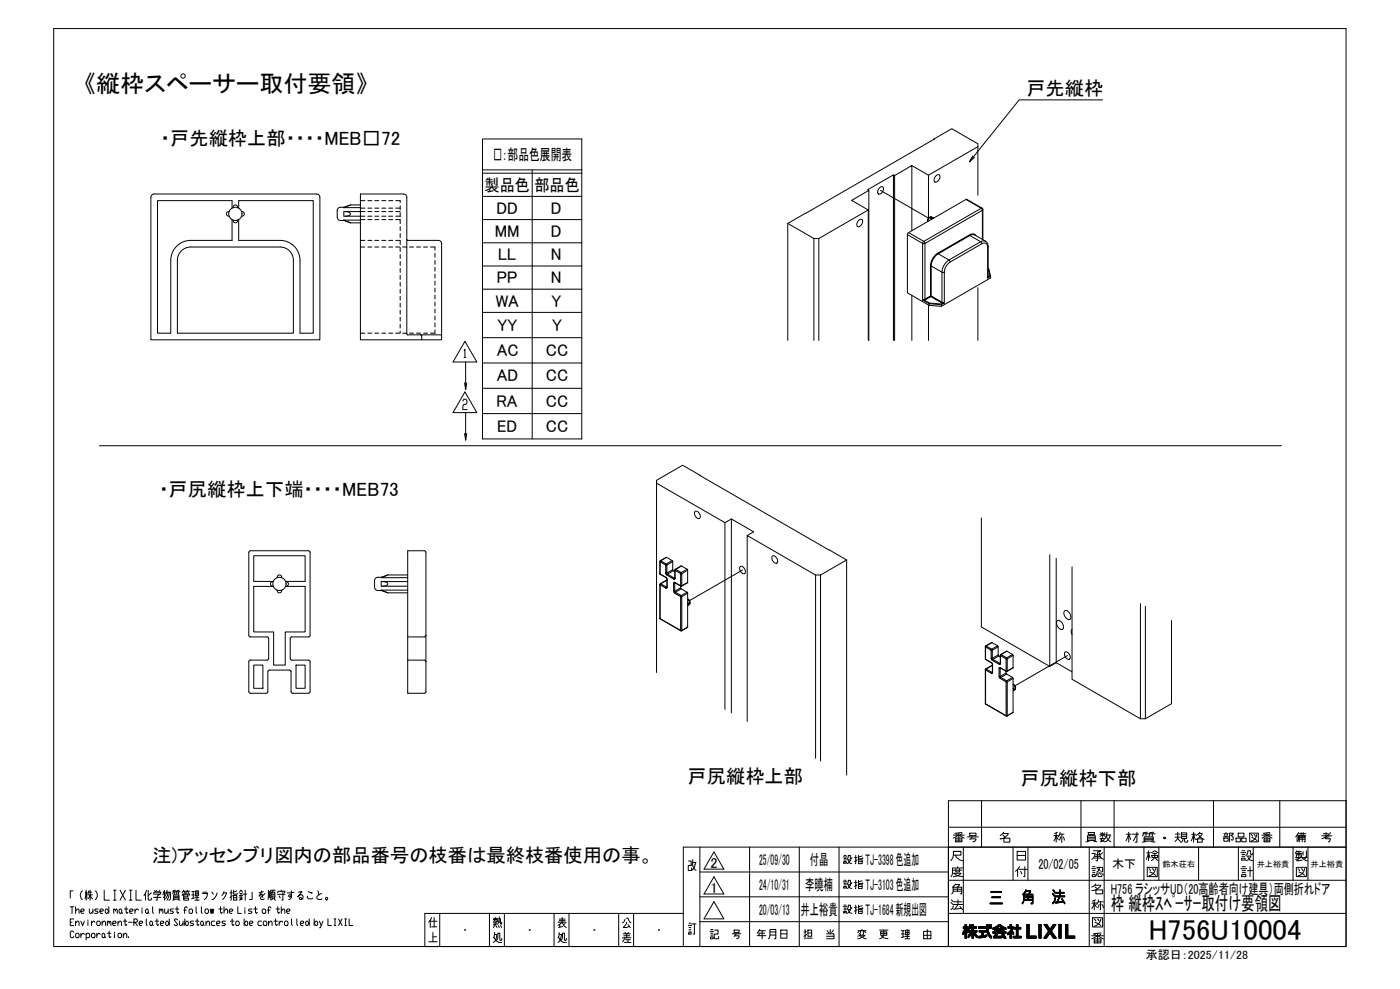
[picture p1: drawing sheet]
<svg xmlns="http://www.w3.org/2000/svg" width="841mm" height="594mm" viewBox="0 0 841 594" stroke-linecap="round" stroke-linejoin="round" font-family="sans-serif">
<!-- layer: TOS_WA -->
<g fill="none" stroke="#000" stroke-width=".6">
<path d="M32 17h777v552h-777zM349 83v181M350 83h-60v181h60M290 102h60M290 104h60M290 118h60M320 102v162M290 132h60M290 146h60M290 160h60M290 174h60M290 188h60"/>
<path d="M290 203h60M290 218h60M290 233h60M290 248h60M570 497h239M590 481v28M649 481v28M669 481v28M729 481v28M769 481v28M809 481h-239v88v-60h239h-399v60M809 481h.1"/>
<path d="M809 481v88h-554v-20h155M414 517h1v3h-2l1 3h1v-2M416 519a5 5 0 0 0 2 4M416 518h2M416 516l-1 4M418 518l-1 3-2 2M420 509v60M429 512l6 10h-12zM450 509v60M480 509v60M504 509v60M579 509v40"/>
<path d="M609 509v20M611 511h5v6h-5zM611 514h5M618 509v20M654 509v60M663 509v60M687 509v20M696 509v20M720 509v20M744 509v20M753 509v20M777 509v20"/>
<path d="M786 509v20M44 535h-2v5M50 535a3 3 0 0 0 0 5M51 536h1M52 535v6M52 539v-3l-1 4M53 540l1-2 2 2M53 538h3M53 536h2M53 535v2M54 535v6M57 535a3 3 0 0 1 0 5"/>
<path d="M63 535v6h3M68 535h2M69 535v6M72 535l3 6M75 535l-3 6M78 535h1M79 535v6M82 535v6h3M87 536v5M88 535l-2 3M89 535v5l2 1v-1M91 536l-2 2"/>
<path d="M92 537l1-1h4l-1 1M92 539h5M93 537h3l-2 1v3M93 535l1 1M94 535v1M96 535l-1 1M98 536h2M98 536v2M99 535v6M99 538l-1 1M100 536h2v4l-1 1M100 535v3"/>
<path d="M101 536l-1 4M102 536l-2 5M104 536h2M104 538h4v2h-4zM104 538h4M104 539h4M105 536v1M105 535h-1v2M106 536h2M107 536v1M108 535h-2v2M109 538l1-1h4v1"/>
<path d="M110 535h2M110 538h3v1h-3zM110 540h3v1h-3zM110 535l-1 1M110 539v1M111 535v1M112 536v1M112 535h2M113 535l-1 1M113 535v1M115 538h2M115 536h2"/>
<path d="M116 536v4M117 539l-2 1M117 539h2M117 535h2v3h-2zM117 537h2M118 535v6M122 537h3l-1 2-1 1M122 536h2M127 536l1 1M130 536l-1 4h-2M133 538l1-2h2l-1 3-1 1M135 536h-1"/>
<path d="M138 536h2M139 535v6M140 538l-2 1M140 535v2h2l1-1M140 538h2v3h-2zM140 539h2M142 535l-2 1M144 536l1-1 1 1M144 538h2M144 539v1M144 537h1M145 537v3"/>
<path d="M145 539v1M146 540l-2 1M146 537h2M147 535v6M151 536v4h-1M157 535l-1 3 2-1v2M158 536h-2M159 537l-2 2v1h2M161 535v5M162 535v4M163 535v5M163 535h2"/>
<path d="M163 536h2v4h-2zM163 538h2M163 537h2M164 540l-1 1M164 535v1M165 540v1M167 536v-1h4v1M167 537h4M168 538v1M169 535h.1M170 536v5h-1M175 535v3h-2h1h1v1l-2 1"/>
<path d="M177 536h-5M179 536h2l-2 3 1-1h1l1 2h-1h-1l1-1v1M185 538v1l1 1h2M185 536h2v1M191 535l1 3M193 537a3 3 0 0 0-3 3h1h3M420 524h150M420 539h150M429 527l6 10h-12zM570 529h239M42 545h2M42 554h1"/>
<path d="M43 545v4M44 552h-2v4h2M44 560v-1h-1l-1 1v3h1h1M45 547l2-1 1 3M45 555l2-2 1 3M45 545v4M45 553v3M49 547h1h1l-1-1h-1v1v2h1M49 553l1 3 1-3M53 553h.1M53 554v2M54 546v3l2-2"/>
<path d="M55 553v3M56 546v3M57 554l-1-1-1 2M59 553h1v1v2h-1l-1-1zM59 546h-2v1l2 1-1 1h-1M60 547h2v-1h-1l-1 1 1 2h1M61 555l2-2v3M61 553v3M64 546l1 1-1 2-1-1zM65 554v-1l1 2M65 553v3M65 545v4"/>
<path d="M66 554v-1l1 1v2M66 559v4h1M68 555h1l1-1-1-1h-1v1v1v1h1M68 541h2M68 547l1-1v1M68 546v3M69 560v1M69 547l1-1v1v2M71 555l1-2 1 3M71 553v3M72 546l1 1v2l-1-1zM73 548l1 1"/>
<path d="M74 553h2M75 546h2M75 552v3l1 1v-1M76 545v3v1l1-1M77 554h2M78 541h1M78 547h1h1l-1-1h-1v1v1v1h1M80 554h2l1-1-1-1h-2v4M81 554l2 2M81 546v3M83 547l-1-1-1 1M84 555h1l1-1-1-1h-1v1v2h1"/>
<path d="M85 545v1M85 547v2M88 552v3v1M88 546l1 1-1 2-1-1zM89 548l1 1M91 553l1 1-1 2-1-1zM92 555v1M92 545v3v1M93 553h2M94 552v3l1 1v-1M96 547v-1l1 1M96 546v3"/>
<path d="M96 555h2v-1v-1h-1l-1 1 1 2h1M97 547v-1l1 1v2M99 546v3l2-2M100 553l2 2-1 1-1-1zM101 546v3M102 552v4M104 546h-1l-1 1 2 1v1h-2M105 540l-1 1M105 546h2M106 545v3l1 1v-1M107 553l-1-1h-1v1l2 2-1 1h-1v-1M107 540l1 1"/>
<path d="M108 553v3l2-1M110 553v3M110 547h2M111 552v4M112 553l1 1v2l-2-1zM112 545h-1v4M114 546h1l1 1-1 2h-1v-1zM116 553h-1l-1 1 2 1v1h-2M117 541h3M117 553h2M118 545v3v1M118 552v3l1 1v-1"/>
<path d="M121 545v3l1 1M121 553l1 1v2l-1-1zM122 555l1 1M124 546h1v1v2h-1l-1-1zM124 555l1-2 1 3M124 553v3M126 546l1 3v-3l1 3v-3M129 553h-2v1v2h2M130 555h2v-1v-1h-1l-1 1 1 2h1M131 546h3M132 545v3l1 1 1-1M135 547l1-1 1 3"/>
<path d="M135 545v4M135 553h-1l-1 1 1 1h1v1h-2M138 547h1h1l-1-1h-1v1v1v1h1M138 553h3M139 552v3l1 1 1-1M142 553h1l1 1-1 2h-1v-1zM143 545v4h2M147 552v4M147 545v1M147 547v2M148 553l1 1-1 2-1-1zM150 555h1l1-1-1-1h-1v1v2h1"/>
<path d="M151 546h-1l-1 1 2 1v1h-2M152 546h3M153 545v3l1 1 1-1M157 553h-2v1v2h2M158 546h1l1 1-1 2h-1v-1zM159 553h1v1v2h-1l-1-1zM161 547h1M161 555l2-2v3M161 553v3M163 545h-1h-1v4M165 553h2M166 552v3v1l1-1"/>
<path d="M166 546h2M167 545v3v1l1-1M168 553v3M169 547l2-1v3M169 545v4M170 554l-1-1-1 2M171 553h1l1 1-1 2h-1v-1zM172 547h2v-1h-1l-1 1 1 2h1M175 552v3l1 1M178 552v3l1 1M180 555h2l1-1-1-1h-1l-1 1 1 2h1M184 553l2 2-1 1-1-1z"/>
<path d="M186 552v4M189 552v4M190 553l1 1-1 2-1-1zM192 553l1 3M194 553l-2 4M197 552v4h2M201 556h1M201 552h1M201 552v4M203 552l2 4M205 552l-2 4M207 556h1"/>
<path d="M207 552h1M208 552v4M210 552v4h2M258 553v1M259 553h4M259 557h3M259 551l-1 2v4M261 551v6M264 549v20M279 559h.1M294 549v20M296 554h3"/>
<path d="M297 552h2M297 556l-1 1M297 552l-1 2M297 554v1M298 551v1h-2h3M298 556l1 1M298 552v1h1M299 555l-3 1M299 552h2v3v-1M299 553l1 1M299 556l1 1M300 551v2l-1 2"/>
<path d="M301 556v1M303 549v20M318 559h.1M333 549v20M335 556l1-1v2M335 554h5M336 552h3M336 553h3M338 554l1 2 1 1M338 551v3l-2 1M338 556l-2 1M339 555h-1"/>
<path d="M342 549v20M357 559h.1M372 549v20M375 552l-1 2M376 552h1l2 2M377 554l-3 3 4-1M377 555l2 2M381 549v20M396 559h.1M413 556h2M414 560h1v1h-1zM414 558h1"/>
<path d="M414 557h1M414 555h1M415 555h3M417 555v6h-1M420 554h150M429 542l6 10h-12zM570 549h239M579 560v1M579 557v1M579 559v2M579 559v1M579 558v2"/>
<path d="M580 557v3M580 555h1v2v1v1v1v4h-1v-4l-2 1 2-3h-1v-1h1zM580 555v9M581 555v9M581 557v1M581 558v2M581 559v1M582 557v2M582 559v1M582 557v1M582 556h1v1h1v-2h1v2h2v1h-2v1h2v1h-1l1 2v1l-2-3v4h-1v-4l-2 3v-1l1-2h-1v-1h2v-1h-1l-1 1zM582 556v2"/>
<path d="M583 556v2M583 559v1M583 559v3M583 556h.1M583 557v1M583 559v2M584 557v1M584 559v2M584 555v9M585 555v9M585 557v1M585 559v2"/>
<path d="M586 557v1M586 559v3M586 559v1M587 557v1M587 559v1M588 557h5v-2h1v2h2v1h-2l2 6-3-3v-3h-5zM588 557v1M588 559h4v1h-1v2h2v1h-5v-1h2v-2h-2zM588 559v1M589 557v1M589 559v1M590 557v1"/>
<path d="M590 559v1M590 559v4M591 557v1M591 559v4M591 559v1M592 557v1M592 559v1M593 555v4M593 555v5M593 555v6M594 555v7M594 557v1"/>
<path d="M594 558v4M594 556h2h-2zM594 556h.1M595 556h.1M595 557v1M596 557l4-1h1l3 1v1l-6 1v-1h-2zM596 560h8v1h-5v1h3v-1h1l1 3h-1v-1h-6v-1l1-1h-2zM596 557v1M596 560v1M597 557v1M597 560v1M598 557v1"/>
<path d="M598 560v1M598 557v2M598 558l2-2 3 2zM598 560v3M599 557v2M599 560v3M599 556v2M599 558v1M599 560v2M599 556v1M599 560v1M600 556v1"/>
<path d="M600 558v1M600 560v1M600 556h.1M601 556v1M601 558v1M601 560v1M602 556v1M602 558v1M602 560v1M602 556v2M602 557v2M603 557v2"/>
<path d="M603 560v1M603 557v1M604 557v1M604 560v1M606 557v1M606 560v1M607 557v1M607 559v2M607 555h1v2h1l-1 2 1 1v1l-1-1v4h-1v-3l-2 1v-2l3-2h-2v-1h1zM607 555v3M607 559v5M607 558v6"/>
<path d="M608 555v9M608 557v3M608 557v4M608 557v2M608 559v2M608 560v1M609 560v1M609 557v1M610 557v1M611 555h1v2h1v1h-1v4h2v1h-5v-1h2v-4h-2v-1h2zM611 555v8M612 557v1"/>
<path d="M613 557v1M617 555h1v7h4v2h-5zM617 555v9M618 555v9M624 555h1v9h-1zM624 555v9M625 555v9M627 555h2l2 3 2-3h1l-2 4 3 5h-2l-2-4-2 4h-2l3-5zM627 555v1M628 555v1M628 555v2M629 555v2"/>
<path d="M629 555v3M629 556v2M629 556v3M630 556v3M630 560v2M630 557v2M630 557v5M630 557v4M630 558v3M631 558v3M631 558v2M631 557v5"/>
<path d="M632 557v5M632 557v2M632 560v2M632 556v3M632 556v2M633 556v2M633 555v3M633 555v2M634 555v1M636 555h2v9h-2zM636 555v9M637 555v9"/>
<path d="M640 555h2v7h4v2h-6zM640 555v9M641 555v9M46 561h1h1l-1 2h-1h-1zM49 561v2M51 561h-1l-1 1M52 561h1h1l-1 2h-1M52 561v4M55 561h2v2h-2zM58 561v2M60 561h-1l-1 1M62 561h1l-1 2h-1z"/>
<path d="M63 563h.1M65 561h2M69 561v2M71 561h1h1l-1 2h-1zM74 562l2-1v2M74 561v2M77 563h.1M258 566h5M260 563h2M260 560v6M297 563l1 2 2 1h1M297 561h2l-2 4-1 1"/>
<path d="M297 560l-1 3M301 564v1h-1v-4h-1v3l-1 1M336 563l1 2 1 1h2M336 561h1l-1 4-1 1M336 560l-1 3M340 564v1h-1v-4h-1v3l-1 1M374 563h5M374 561h5M375 562h3M375 566h4M375 563l-1 3M375 560l1 1"/>
<path d="M376 564h3M377 561v2M377 564v2M378 560l-1 1M582 562v1M582 561v2M583 561v1M583 560v2M586 560v2M586 561v1M586 561v2M587 562v1"/>
<path d="M588 562v1M589 562v1M590 562v1M591 562v1M592 562v1M593 562v1M594 560v2M594 561v2M595 561v2M595 562v1M595 562v2M597 562v1"/>
<path d="M598 562v1M598 561v2M599 562v1M600 562v1M601 562v1M602 562v1M602 561h.1M602 561v1M602 561v2M603 561v2M603 561v3M603 562v2"/>
<path d="M604 562v2M604 563v1M605 560v2M609 562v1M610 562v1M612 562v1M613 562v1M618 562v2M619 562v2M620 562v2M621 562v2M622 562v2"/>
<path d="M627 563v1M628 563v1M628 562v2M629 561v3M629 561v2M629 560v3M629 560v2M632 560v3M633 561v2M633 561v3M633 562v2M634 562v2"/>
<path d="M634 563v1M642 562v2M643 562v2M644 562v2M645 562v2M646 562v2"/>
<circle cx="196" cy="540" r=".7"/>
</g>
<!-- layer: TOS_S1 -->
<g fill="none" stroke="#000" stroke-width=".6">
<path d="M91 117h2h97h2v2v85h-101v-85zM580 120l10 5zM580 120l-34 20M138 127h-1l-1 1 1 2h1M139 125v-4h-44v79h8v-44a12 12 0 0 1 12-12h24v-12M140 125v-1l1-1 1 1 1 1M140 132v1l1 1 1-1 1-1M143 125v-4h45v79h-8v-44a12 12 0 0 0-12-12h-25v-12M145 127h1l1 1-1 2h-1M207 124l-3 1h-1v5l1 2h3M207 127h3v2l-1 1h-2zM207 132l4 2"/>
<path d="M207 124v1M207 132h.1M207 132h10M207 125h10M207 127h10M207 130h10M211 123l-4 2M211 123l-4 1M211 123h6M211 134h6M557 133l1-2 2-1-2 1-1 2M559 131h1"/>
<path d="M560 130l1 1M561 131h-2l1 1M590 125v1M590 126l-1-1-34 20 1 1 34-20v18M590 126v18M109 151l2-2 4-1h53a8 8 0 0 1 8 8v44h-69v-44v-3zM244 144h1h18l2 2v55M545 141l1-1 9 5-1 1M545 141v35l13 7M545 141l9 5M554 146h2v34h-1h1M554 146v34l4 2v1l8 1 29-17-1-5"/>
<path d="M559 160v18l7 4-7-4-3 2 3-2zM559 160l1-5 3-3-2 4-2 4 7 4 1-1v19l-1 1v-1h1h-1M563 152l19-11h1l-19 11 6 4 1 1M582 141a2.7 2.7 0 0 1 4 1M592 145l-7-4h-2l6 4 1 1M592 145h-3l-19 11-2 3-2 4v19M592 145l1 1 1 2M593 148a2.1 2.1 0 0 0-1-2 2.1 2.1 0 0 0-2 0l-20 12-2 2-1 3M594 148l-1 19 1-1h1l-2 1zM555 180h-1l4 2 7 1M594 166h.1M594 161v1z"/>
<path d="M594 162l1 4M558 182l8 1v1M253 201h-8h-1v-83l-2-1h-25v87h36M253 201h12v3h-12v-2zM150 331h35h1v51l-1 1h-10l-1 1 1 12 10 1h1v18v1h-11v-13l-1-1-12 1h-1v13h-11v-19h10l1-1v-13h-11l-1-1zM396 337v8M397 337h-1M397 337l3 2-3-2zM400 339h1l-1 5zM400 335l-3 2M400 335l4 2M404 337h.1"/>
<path d="M404 337l-4 2h1l3-2M404 337v5M409 340l-3 2M409 340l4 2M164 349l-1 1-1 1 1 1h1h-12v28h12v20h7v-20h12v-28h-11h1v-1v-1l-1-1M164 349h-12v-15h31v15h-11M166 354l1 2h1h1v-2M166 347l1-1 1-1 1 1v1M229 347h-3l-1 1v5l1 1 3 1M229 349l3 1 1 1-1 1h-3zM229 354l4 2M229 347h.1"/>
<path d="M229 354v1M229 355l4 1M229 354h16M229 347h16M230 349h15M230 352h15M233 345l-4 2M233 345h12M233 356h12M396 351v20M396 345h1M397 345l3 2 1 6"/>
<path d="M397 345l3 2M397 351h.1M397 351h-1M397 351l3 2-3-2zM400 349h.1M400 347l1 1M400 349l-3 2M400 349h1M401 348v5M401 353h-1M404 342v1M404 342l-3 2v1l-1-1"/>
<path d="M404 343l-3 2 4 2v1l-4-3M404 343h1M405 350h.1M405 350l4 2M405 347l1 1M405 347h.1M405 342l1 6M405 342v5M406 348h-1M406 350l-1 5v-5M406 342h-1M406 342l3 2v1l-3-2z"/>
<path d="M409 353v1M409 358h1l-1 21zM409 345h1l-1 7zM409 353l-4 2v1v-1M409 352v1M409 352h.1M409 354l-3 2 3 2-4-2M409 354l4 2M413 342v1M413 356h.1M413 342l-4 2 1 1 3-2M413 356l-4 2h1l3-2"/>
<path d="M413 360l2 1-1 2v-1l-1-2M413 350l-4 2M413 343v7M413 356v21M396 371l1 1M397 372l12 7M409 379h.1M413 362h1v1l-1 1M413 377l-4 2M414 362l-1 1M414 363l-1 1M152 400h6v13h-6z"/>
<path d="M178 400h5v13h-5zM245 397h10l1 1M256 382v-51h-1h-10v85h10h1v-18M256 382v16M256 382l-1 1h-10M592 388v8M592 396h.1M592 396l4 2M592 388h.1M592 396l4 3v5M592 388l4 2-1 1-3-2zM595 391h1v5l-1-1z"/>
<path d="M596 386h.1M596 398v1M596 400l-4 2M596 386l-4 2M596 400h.1M596 386l3 2M596 399v5M599 388l1 1M599 388l-3 2v1l4-2M600 393v1M600 393l-4 2v2l-1-2M600 389v4"/>
<path d="M600 394l-4 2 5 2-1 1-4-2M600 394l1 1M601 394v5M601 399h-1M601 393v1M601 393l4 2-1 1-3-2zM604 396h1v7zM605 391l-4 2M605 391l3 2M608 393l1 1M608 393l-3 2v1l4-2M609 394v7"/>
<path d="M592 402v21M592 402h.1M592 402l4 2-4-2zM596 404h.1M601 401l3 2M601 401v5h-1v-5M604 404l1 1M604 410h1v20zM604 404l-3 2v2l-1-2M604 403v1M604 403h1M605 405l-4 2 4 2-1 1-3-2"/>
<path d="M605 405l3 2M608 407l1 1M608 407l-3 2v1l4-2M609 411l1 2-1 1 1-1-1-2M609 414v-1v1v1M609 401l-4 2M609 408v20M609 413v1M609 414v1M592 423h.1M592 423l12 7M604 430h1"/>
<path d="M609 428l-4 2"/>
<circle cx="141" cy="128" r="4"/>
<circle cx="559" cy="178" r=".2"/>
<circle cx="168" cy="351" r="4"/>
<circle cx="601" cy="401" r=".4"/>
</g>
<!-- layer: TOS_K2 -->
<g fill="none" stroke="#000" stroke-width=".6">
<path d="M217 121h2M217 132h2M217 125h2M217 127h2M217 130h2M221 121h2M221 132h2M221 125h2M221 127h2M221 130h2M225 121h3M225 132h3"/>
<path d="M225 125h3M225 127h3M225 130h3M229 121h3M229 132h3M229 125h3M229 127h3M229 130h3M234 121h2M234 132h2M234 125h2M234 127h2"/>
<path d="M234 130h2M238 121h2v1M238 132h2v2M238 125h2M238 127h2M238 130h2M240 124v2M240 128v2M240 136v3M217 148h2M217 144h2M221 148h2"/>
<path d="M221 144h2M225 148h3M225 144h3M229 148h3M229 144h3M234 148h2M234 144h2M238 148h2M238 144h2M240 140v3M240 145v2M240 149v2"/>
<path d="M240 153v2M240 157v2M242 148h2M246 148h2M250 148h3M254 148h3M259 148h2v2M261 152v3M261 156v3M240 161v3M240 165v3M240 170v2"/>
<path d="M240 174v2M240 178v2M261 161v2M261 165v2M261 169v2M261 173v2M261 177v3M240 182v3M240 186v3M240 190v3M240 195v2M240 199v1"/>
<path d="M261 181v3M261 186v2M261 190v2M261 194v2M261 198v2h-2M217 200h2M221 200h2M225 200h3M229 200h3M234 200h2M238 200h2M242 200h2"/>
<path d="M246 200h2M250 200h3M254 200h3"/>
</g>
<!-- layer: TOS_K1 -->
<path d="M60 268h710" fill="none" stroke="#000" stroke-width=".6"/>
<!-- layer: Visible (ISO) -->
<g fill="none" stroke="#000" stroke-width=".6">
<path d="M548 99l10 6M587 88l-29 17v26l-29-17M587 88v-2l-15-9-99 57v70M587 88v29M522 114h-1l16-9v99M528 113h1a1.5 1.5 0 0 1 2 0 1.5 1.5 0 0 1-1 2l-1 1a1.4 1.4 0 0 1-2 0 1.4 1.4 0 0 1 1-2zM537 105v99M537 105l11-6v40M562 106l1-1a1.5 1.5 0 0 1 2 1 1.5 1.5 0 0 1-1 2l-1 1a1.4 1.4 0 0 1-2 0 1.4 1.4 0 0 1 1-2zM473 134l16 9v61M516 132a1.5 1.5 0 0 1 2 0 1.5 1.5 0 0 1 0 3l-1 1a1.4 1.4 0 0 1-2 0 1.4 1.4 0 0 1 0-2zM522 126l-10-6 10-6v90"/>
<path d="M489 143h3v61M492 143l30-17v78M548 177v27M587 173v31M558 183v21M394 290l41 24M421 286l88 50M421 286l-11-7-16 10v115M418 307h1l2 3a1.4 1.4 0 0 1-2 2 1.4 1.4 0 0 1-1-2l-1-2zM435 314v112M439 312l-4 2M439 312v116"/>
<path d="M439 312l14 7-4 3M590 311v66l41 23M464 334h2l1 3a1.4 1.4 0 0 1-1 1 1.4 1.4 0 0 1-2-1v-2zM509 336l-16 9M509 336v130M631 333v67M634 335v63M445 340l2 1 1 2a1.4 1.4 0 0 1-1 2 1.4 1.4 0 0 1-2-2l-1-1zM446 342l-32 19M490 345l-41-23v111M490 345v110M490 345h3"/>
<path d="M493 345v112M644 340v68l41 24M635 373h1h1l2 3a1.7 1.7 0 0 1-2 2 1.7 1.7 0 0 1-1-1l-1-3zM640 367h2l1 3a1.6 1.6 0 0 1-1 2 1.6 1.6 0 0 1-2-1l-1-2zM644 378l-1 1 1 2M685 363v69M688 364v68M704 373v50l-16 9M634 398l-3 2M634 398l10 6M640 392h1l2 2a1.4 1.4 0 0 1-1 2 1.4 1.4 0 0 1-2-1l-1-2zM641 394l-32 18"/>
<path d="M685 432h3"/>
</g>
<!-- layer: 0 -->
<path d="M662 60h-50l-30 37M584 94l-2 3 3-2M280 217v17M279 230l1 4v-4M280 248v16M279 260l1 4v-4" fill="none" stroke="#000" stroke-width=".6"/>
<!-- layer: TOS_M1 -->
<path d="M279 211v-1v5M279 215h1M279 205l7 12h-14zM279 235l7 13h-14zM278 241l1-1h1l1 1-1 2h-1l-1 1v2h3" fill="none" stroke="#000" stroke-width=".6"/>
<text font-size="17.4" x="690" y="565">H756U10004</text>
<text font-size="14.5" x="51" y="55">《縦枠スペーサー取付要領》</text>
<text font-size="12.3" x="594" y="544">三 角 法</text>
<g font-size="11.6">
<text x="617" y="57">戸先縦枠</text>
<text x="96" y="87">・戸先縦枠上部・・・・MEB□72</text>
<text x="96" y="298">・戸尻縦枠上下端・・・・MEB73</text>
<text x="413" y="470">戸尻縦枠上部</text>
<text x="613" y="472">戸尻縦枠下部</text>
<text x="91" y="518">注)アッセンブリ図内の部品番号の枝番は最終枝番使用の事。</text>
<text x="667" y="547">枠 縦枠ｽﾍﾟｰｻｰ取付け要領図</text>
</g>
<g font-size="10.1">
<text x="291" y="115">製品色</text>
<text x="321" y="115">部品色</text>
<text x="298" y="128">DD</text>
<text x="331" y="128">D</text>
<text x="297" y="142">MM</text>
<text x="331" y="142">D</text>
<text x="299" y="156">LL</text>
<text x="331" y="156">N</text>
<text x="298" y="170">PP</text>
<text x="331" y="170">N</text>
<text x="298" y="184">WA</text>
<text x="331" y="184">Y</text>
<text x="299" y="199">YY</text>
<text x="332" y="199">Y</text>
<text x="298" y="214">AC</text>
<text x="328" y="214">CC</text>
<text x="299" y="229">AD</text>
<text x="328" y="229">CC</text>
<text x="298" y="244">RA</text>
<text x="328" y="244">CC</text>
<text x="299" y="259">ED</text>
<text x="328" y="259">CC</text>
<text x="655" y="518">承</text>
<text x="688" y="518">検</text>
<text x="744" y="518">設</text>
<text x="777" y="518">製</text>
<text x="570" y="528">度</text>
<text x="609" y="528">付</text>
<text x="655" y="528">認</text>
<text x="744" y="528">計</text>
<text x="570" y="548">法</text>
<text x="655" y="548">称</text>
<text x="655" y="568">番</text>
</g>
<g font-size="9.7">
<text x="572" y="507">番号</text>
<text x="600" y="507">名 称</text>
<text x="651" y="507">員数</text>
<text x="675" y="507">材質・規格</text>
<text x="733" y="507">部品図番</text>
<text x="777" y="507">備 考</text>
<text x="570" y="518">尺</text>
<text x="688" y="528">図</text>
<text x="778" y="528">図</text>
<text x="570" y="538">角</text>
<text x="655" y="538">名</text>
<text x="655" y="558">図</text>
<text x="425" y="565">記 号</text>
<text x="454" y="565">年月日</text>
<text x="482" y="565">担 当</text>
<text x="514" y="565">変 更 理 由</text>
</g>
<g font-size="9.3">
<text x="296" y="96">□：部品色展開表</text>
<text x="456" y="520">25/09/30</text>
<text x="487" y="520">付晶</text>
<text x="520" y="520">TJ-3398 色追加</text>
<text x="456" y="534">24/10/31</text>
<text x="484" y="535">李曉楠</text>
<text x="520" y="535">TJ-3103 色追加</text>
<text x="456" y="549">20/03/13</text>
<text x="481" y="549">井上裕貴</text>
<text x="520" y="550">TJ-1684 新規出図</text>
</g>
<g font-size="8.8">
<text x="505" y="520">設指</text>
<text x="505" y="535">設指</text>
<text x="505" y="550">設指</text>
</g>
<g font-size="8.7">
<text x="427" y="522">2</text>
<text x="624" y="522">20/02/05</text>
<text x="427" y="537">1</text>
<text x="667" y="537">H756 ラシッサUD（20高齢者向け建具）両側折れドア</text>
</g>
<g font-size="7.2">
<text x="668" y="521">木下</text>
<text x="688" y="576">承認日：2025/11/28</text>
</g>
<g font-size="4.9">
<text x="698" y="521">鈴木荘右</text>
<text x="755" y="521">井上裕貴</text>
<text x="787" y="521">井上裕貴</text>
</g>
</svg>
